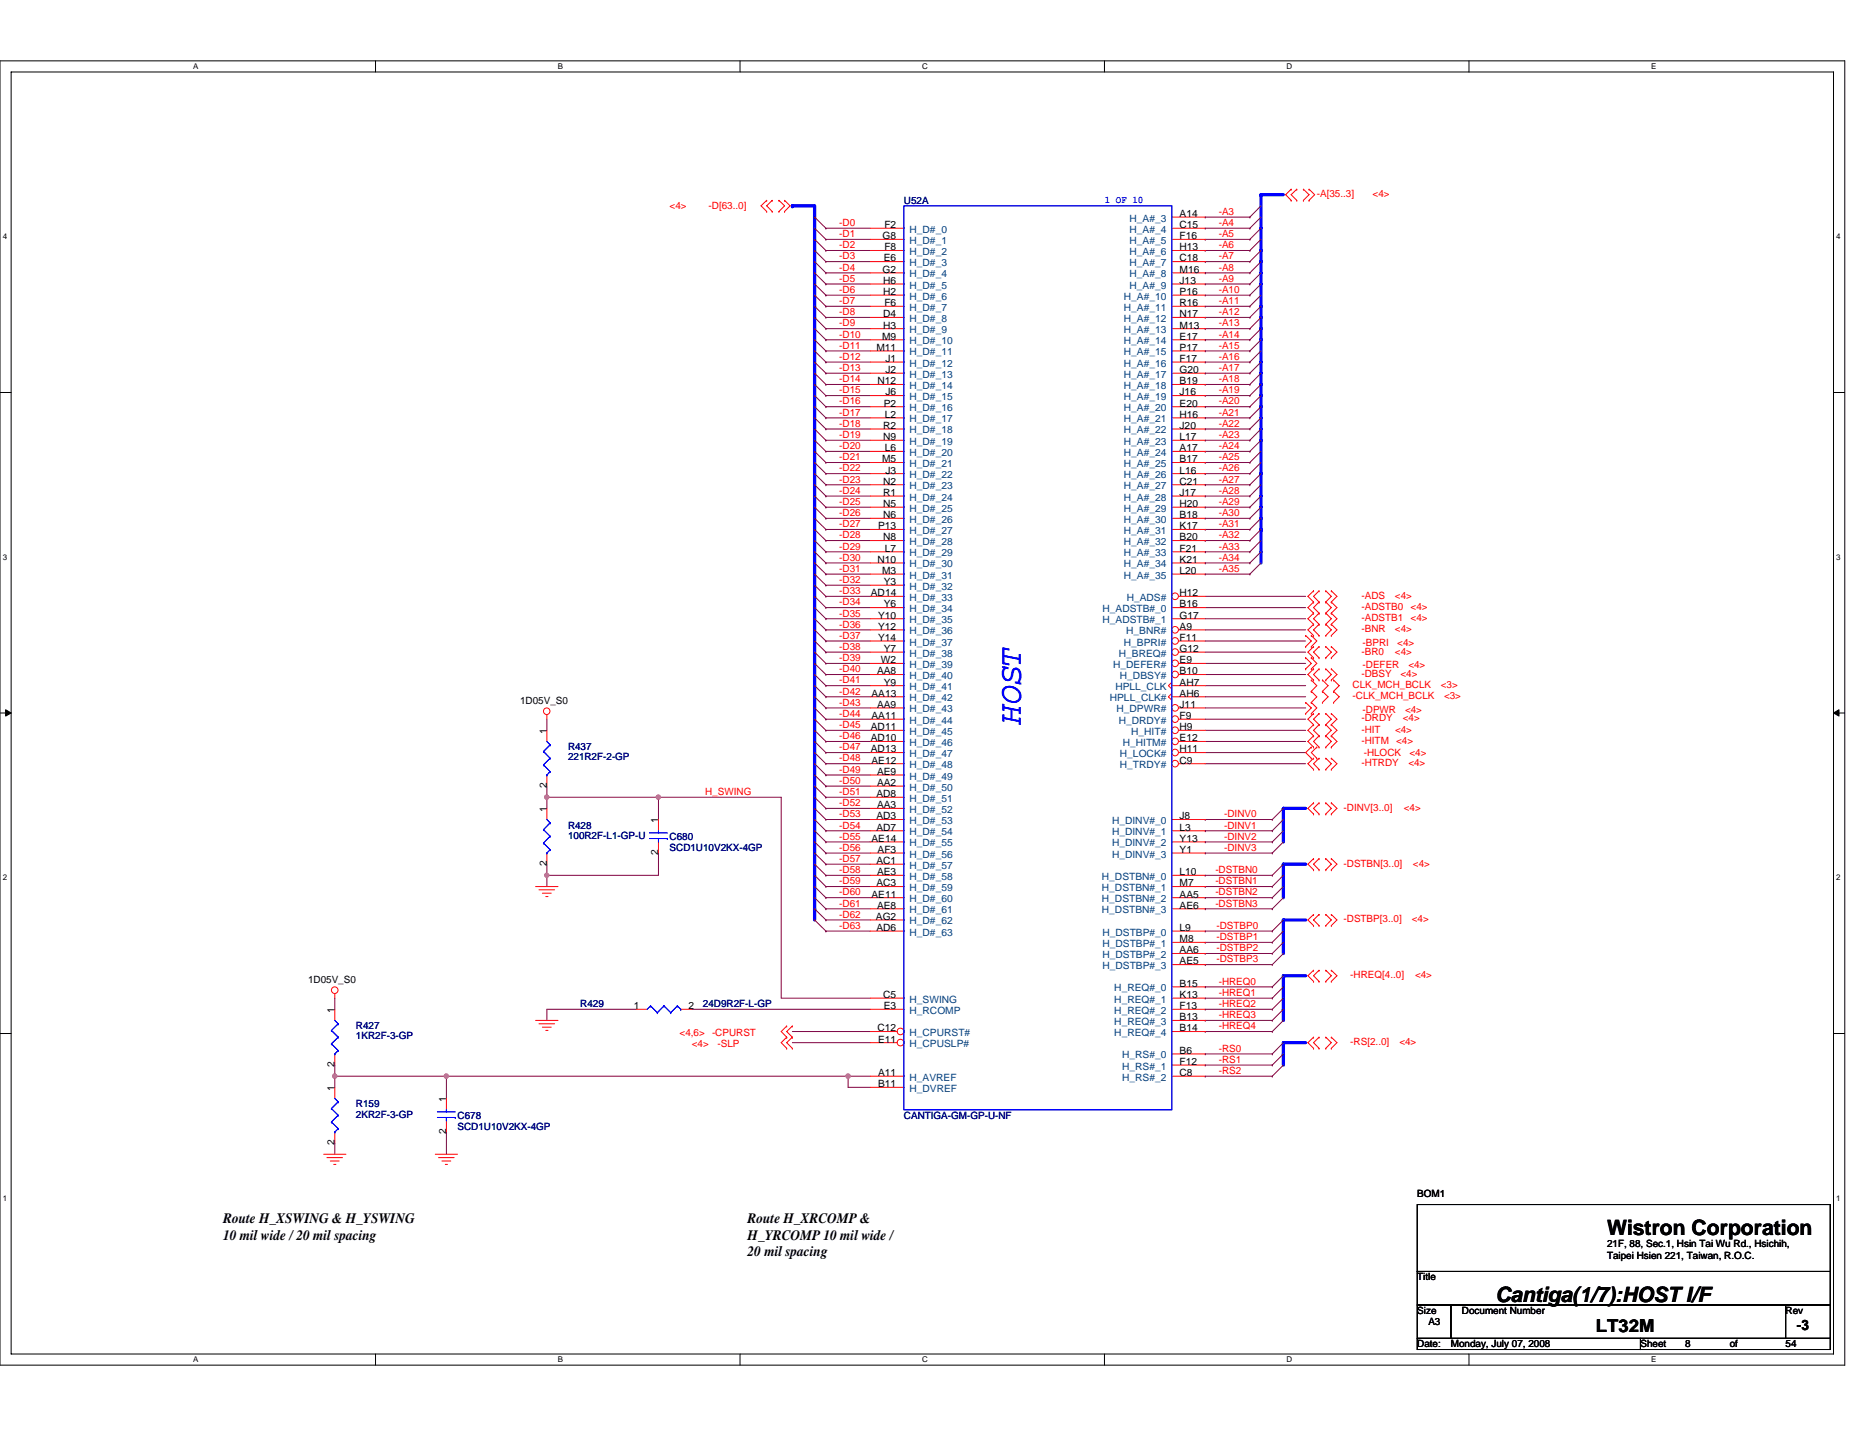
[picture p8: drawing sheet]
<svg xmlns="http://www.w3.org/2000/svg" width="279mm" height="216mm" viewBox="0 0 279 216" stroke-linecap="round" stroke-linejoin="round" font-family="sans-serif">
<path d="M0 9.1h277.1v196h-277.1zM1.7 10.8h273.7v192.6h-273.7z" fill="none" stroke="#000" stroke-width=".15"/>
<g fill="#fff">
<path d="M29 9.3h.8v1.4h-.8z"/>
<path d="M29 203.6h.8v1.4h-.8z"/>
</g>
<path d="M56.4 9.1v1.7M56.4 203.4v1.7" fill="none" stroke="#000" stroke-width=".15"/>
<g fill="#fff">
<path d="M83.8 9.3h.8v1.4h-.8z"/>
<path d="M83.8 203.6h.8v1.4h-.8z"/>
</g>
<path d="M111.2 9.1v1.7M111.2 203.4v1.7" fill="none" stroke="#000" stroke-width=".15"/>
<g fill="#fff">
<path d="M138.5 9.3h.9v1.4h-.9z"/>
<path d="M138.5 203.6h.9v1.4h-.9z"/>
</g>
<path d="M165.9 9.1v1.7M165.9 203.4v1.7" fill="none" stroke="#000" stroke-width=".15"/>
<g fill="#fff">
<path d="M193.3 9.3h.8v1.4h-.8z"/>
<path d="M193.3 203.6h.8v1.4h-.8z"/>
</g>
<path d="M220.7 9.1v1.7M220.7 203.4v1.7" fill="none" stroke="#000" stroke-width=".15"/>
<g fill="#fff">
<path d="M248 9.3h.8v1.4h-.8z"/>
<path d="M248 203.6h.8v1.4h-.8z"/>
<path d="M.4 34.9h.7v1.3h-.7z"/>
<path d="M275.8 34.9h.7v1.3h-.7z"/>
<path d="M.4 83h.7v1.4h-.7z"/>
<path d="M275.8 83h.7v1.4h-.7z"/>
</g>
<path d="M0 59h1.7M275.4 59h1.7" fill="none" stroke="#000" stroke-width=".15"/>
<g fill="#fff">
<path d="M.4 131.2h.7v1.3h-.7z"/>
<path d="M275.8 131.2h.7v1.3h-.7z"/>
</g>
<path d="M0 107.1h1.7M275.4 107.1h1.7" fill="none" stroke="#000" stroke-width=".15"/>
<path d="M.8 106.6l.9 .5-.9 .5zM275.4 107.1l.8-.5v1z" fill="#000" stroke="#000" stroke-width=".15"/>
<g fill="#fff">
<path d="M.4 179.3h.7v1.4h-.7z"/>
<path d="M275.8 179.3h.7v1.4h-.7z"/>
</g>
<path d="M0 155.3h1.7M275.4 155.3h1.7M212.9 196.1h5v5h-5zM212.9 181h62v10h-62zM212.9 191h62v5.1h-62zM217.9 196.1h50.3v5h-50.3zM268.2 196.1h6.7v5h-6.7zM212.9 201.1h33.5v1.7h-33.5zM246.4 201.1h28.5v1.7h-28.5z" fill="none" stroke="#000" stroke-width=".15"/>
<g fill="none" stroke="#00f" stroke-width=".49">
<path d="M119 30.9h.1M119 30.9h3.4v105.6M189.4 29.3h.1M189.4 29.3v50.2M189.4 29.3h3.4M189.4 79.5v5.1M189.4 79.5h.1M122.4 136.5h.1M122.4 136.5v1.7M192.8 121.5h3.3M192.8 129.8h.1M192.8 138.2h.1"/>
<path d="M192.8 121.5v5M192.8 129.8v5.1M192.8 138.2v5.1M192.8 121.5h.1M192.8 129.8h3.3M192.8 138.2h3.3M192.8 158.3h.1M192.8 151.6h.1M192.8 151.6v1.7M192.8 158.3v1.7M196.1 156.7h-3.3v1.6M196.1 146.6h-3.3v5"/>
</g>
<g fill="none" stroke="#800040" stroke-width=".15">
<path d="M122.4 32.6h.1M122.4 34.3h.1M122.4 36h.1M122.4 37.6h.1M122.4 39.3h.1M122.4 32.6l1.7 1.7M122.4 34.3l1.7 1.7M122.4 36l1.7 1.6M122.4 37.6l1.7 1.7M122.4 39.3l1.7 1.7M124.1 37.6h.1M124.1 39.3h.1"/>
<path d="M124.1 36h.1M124.1 34.3h.1M124.1 36h6.6M124.1 37.6h6.6M124.1 39.3h6.6M124.1 34.3h6.6M181 36h.1M181 37.6h.1M181 39.3h.1M181 32.6h.1M181 34.3h.1M181 36h6.7"/>
<path d="M181 37.6h6.7M181 39.3h6.7M181 32.6h6.7M181 34.3h6.7M187.7 32.6h.1M187.7 34.3h.1M187.7 36h.1M187.7 37.6h.1M187.7 39.3h.1M189.4 30.9l-1.7 1.7M189.4 32.6l-1.7 1.7M189.4 34.3l-1.7 1.7"/>
<path d="M189.4 36l-1.7 1.6M189.4 37.6l-1.7 1.7M189.4 39.3l-1.7 1.7M122.4 41h.1M122.4 42.7h.1M122.4 44.3h.1M122.4 46h.1M122.4 47.7h.1M122.4 49.4h.1M122.4 51.1h.1M122.4 52.7h.1M122.4 54.4h.1"/>
<path d="M122.4 56.1h.1M122.4 57.8h.1M122.4 59.4h.1M122.4 41l1.7 1.7M122.4 42.7l1.7 1.6M122.4 44.3l1.7 1.7M122.4 46l1.7 1.7M122.4 47.7l1.7 1.7M122.4 49.4l1.7 1.7M122.4 51.1l1.7 1.6M122.4 52.7l1.7 1.7M122.4 54.4l1.7 1.7"/>
<path d="M122.4 56.1l1.7 1.7M122.4 57.8l1.7 1.6M122.4 59.4l1.7 1.7M124.1 51.1h.1M124.1 42.7h.1M124.1 57.8h.1M124.1 49.4h.1M124.1 59.4h.1M124.1 56.1h.1M124.1 47.7h.1M124.1 54.4h.1M124.1 46h.1"/>
<path d="M124.1 52.7h.1M124.1 44.3h.1M124.1 41h.1M124.1 56.1h6.6M124.1 57.8h6.6M124.1 59.4h6.6M124.1 51.1h6.6M124.1 52.7h6.6M124.1 54.4h6.6M124.1 46h6.6M124.1 47.7h6.6M124.1 49.4h6.6"/>
<path d="M124.1 41h6.6M124.1 42.7h6.6M124.1 44.3h6.6M181 56.1h.1M181 57.8h.1M181 59.4h.1M181 51.1h.1M181 52.7h.1M181 54.4h.1M181 46h.1M181 47.7h.1M181 49.4h.1"/>
<path d="M181 41h.1M181 42.7h.1M181 44.3h.1M181 56.1h6.7M181 57.8h6.7M181 59.4h6.7M181 51.1h6.7M181 52.7h6.7M181 54.4h6.7M181 46h6.7M181 47.7h6.7M181 49.4h6.7"/>
<path d="M181 41h6.7M181 42.7h6.7M181 44.3h6.7M187.7 41h.1M187.7 42.7h.1M187.7 44.3h.1M187.7 46h.1M187.7 47.7h.1M187.7 49.4h.1M187.7 51.1h.1M187.7 52.7h.1M187.7 54.4h.1"/>
<path d="M187.7 56.1h.1M187.7 57.8h.1M187.7 59.4h.1M189.4 41l-1.7 1.7M189.4 42.7l-1.7 1.6M189.4 44.3l-1.7 1.7M189.4 46l-1.7 1.7M189.4 47.7l-1.7 1.7M189.4 49.4l-1.7 1.7M189.4 51.1l-1.7 1.6M189.4 52.7l-1.7 1.7M189.4 54.4l-1.7 1.7"/>
<path d="M189.4 56.1l-1.7 1.7M189.4 57.8l-1.7 1.6M189.4 59.4l-1.7 1.7M122.4 61.1h.1M122.4 62.8h.1M122.4 64.5h.1M122.4 66.1h.1M122.4 67.8h.1M122.4 69.5h.1M122.4 71.2h.1M122.4 72.8h.1M122.4 74.5h.1"/>
<path d="M122.4 76.2h.1M122.4 77.9h.1M122.4 79.5h.1M122.4 61.1l1.7 1.7M122.4 62.8l1.7 1.7M122.4 64.5l1.7 1.6M122.4 66.1l1.7 1.7M122.4 67.8l1.7 1.7M122.4 69.5l1.7 1.7M122.4 71.2l1.7 1.6M122.4 72.8l1.7 1.7M122.4 74.5l1.7 1.7"/>
<path d="M122.4 76.2l1.7 1.7M122.4 77.9l1.7 1.6M122.4 79.5l1.7 1.7M124.1 62.8h.1M124.1 69.5h.1M124.1 79.5h.1M124.1 61.1h.1M124.1 67.8h.1M124.1 77.9h.1M124.1 74.5h.1M124.1 66.1h.1M124.1 76.2h.1"/>
<path d="M124.1 72.8h.1M124.1 64.5h.1M124.1 71.2h.1M124.1 76.2h6.6M124.1 77.9h6.6M124.1 79.5h6.6M124.1 71.2h6.6M124.1 72.8h6.6M124.1 74.5h6.6M124.1 66.1h6.6M124.1 67.8h6.6M124.1 69.5h6.6"/>
<path d="M124.1 61.1h6.6M124.1 62.8h6.6M124.1 64.5h6.6M181 76.2h.1M181 77.9h.1M181 79.5h.1M181 71.2h.1M181 72.8h.1M181 74.5h.1M181 66.1h.1M181 67.8h.1M181 69.5h.1"/>
<path d="M181 61.1h.1M181 62.8h.1M181 64.5h.1M181 76.2h6.7M181 77.9h6.7M181 79.5h6.7M181 71.2h6.7M181 72.8h6.7M181 74.5h6.7M181 66.1h6.7M181 67.8h6.7M181 69.5h6.7"/>
<path d="M181 61.1h6.7M181 62.8h6.7M181 64.5h6.7M187.7 61.1h.1M187.7 62.8h.1M187.7 64.5h.1M187.7 66.1h.1M187.7 67.8h.1M187.7 69.5h.1M187.7 71.2h.1M187.7 72.8h.1M187.7 74.5h.1"/>
<path d="M187.7 76.2h.1M187.7 77.9h.1M187.7 79.5h.1M189.4 61.1l-1.7 1.7M189.4 62.8l-1.7 1.7M189.4 64.5l-1.7 1.6M189.4 66.1l-1.7 1.7M189.4 67.8l-1.7 1.7M189.4 69.5l-1.7 1.7M189.4 71.2l-1.7 1.6M189.4 72.8l-1.7 1.7M189.4 74.5l-1.7 1.7"/>
<path d="M189.4 76.2l-1.7 1.7M189.4 77.9l-1.7 1.6M189.4 79.5l-1.7 1.7M122.4 81.2h.1M122.4 82.9h.1M122.4 84.6h.1M122.4 86.3h.1M122.4 87.9h.1M122.4 89.6h.1M122.4 91.3h.1M122.4 93h.1M122.4 94.6h.1"/>
<path d="M122.4 96.3h.1M122.4 98h.1M122.4 99.7h.1M122.4 81.2l1.7 1.7M122.4 82.9l1.7 1.7M122.4 84.6l1.7 1.7M122.4 86.3l1.7 1.6M122.4 87.9l1.7 1.7M122.4 89.6l1.7 1.7M122.4 91.3l1.7 1.7M122.4 93l1.7 1.6M122.4 94.6l1.7 1.7"/>
<path d="M122.4 96.3l1.7 1.7M122.4 98l1.7 1.7M122.4 99.7l1.7 1.6M124.1 96.3h.1M124.1 86.3h.1M124.1 94.6h.1M124.1 91.3h.1M124.1 84.6h.1M124.1 93h.1M124.1 82.9h.1M124.1 89.6h.1M124.1 99.7h.1"/>
<path d="M124.1 98h.1M124.1 81.2h.1M124.1 87.9h.1M124.1 81.2h6.6M124.1 82.9h6.6M124.1 84.6h6.6M124.1 86.3h6.6M124.1 96.3h6.6M124.1 94.6h6.6M124.1 91.3h6.6M124.1 93h6.6M124.1 89.6h6.6"/>
<path d="M124.1 99.7h6.6M124.1 98h6.6M124.1 87.9h6.6M181 91.3h15.1M181 93h15.1M181 89.6h15.1M181 94.6h15.1M181 98h15.1M181 99.7h15.1M181 96.3h15.1M181 81.2h.1M181 82.9h.1"/>
<path d="M181 84.6h.1M181 86.3h.1M181 81.2h6.7M181 82.9h6.7M181 84.6h6.7M181 86.3h6.7M187.7 81.2h.1M187.7 82.9h.1M187.7 84.6h.1M187.7 86.3h.1M189.4 81.2l-1.7 1.7M189.4 82.9l-1.7 1.7"/>
<path d="M189.4 84.6l-1.7 1.7M82.1 119.8h.1M82.1 118.1v3.4M82.1 119.8h35.2v30.2h13.4M82.1 108.1v1.6M98.9 119.8v3.3M98.9 119.8h.1M122.4 101.3h.1M122.4 103h.1M122.4 104.7h.1M122.4 106.4h.1M122.4 108.1h.1"/>
<path d="M122.4 109.7h.1M122.4 111.4h.1M122.4 113.1h.1M122.4 114.7h.1M122.4 116.4h.1M122.4 118.1h.1M122.4 119.8h.1M122.4 101.3l1.7 1.7M122.4 103l1.7 1.7M122.4 104.7l1.7 1.7M122.4 106.4l1.7 1.7M122.4 108.1l1.7 1.6"/>
<path d="M122.4 109.7l1.7 1.7M122.4 111.4l1.7 1.7M122.4 113.1l1.7 1.6M122.4 114.7l1.7 1.7M122.4 116.4l1.7 1.7M122.4 118.1l1.7 1.7M122.4 119.8l1.7 1.7M124.1 104.7h.1M124.1 114.7h.1M124.1 103h.1M124.1 113.1h.1M124.1 119.8h.1"/>
<path d="M124.1 101.3h.1M124.1 111.4h.1M124.1 108.1h.1M124.1 118.1h.1M124.1 109.7h.1M124.1 106.4h.1M124.1 116.4h.1M124.1 119.8h6.6M124.1 104.7h6.6M124.1 114.7h6.6M124.1 103h6.6M124.1 113.1h6.6"/>
<path d="M124.1 101.3h6.6M124.1 111.4h6.6M124.1 108.1h6.6M124.1 118.1h6.6M124.1 109.7h6.6M124.1 106.4h6.6M124.1 116.4h6.6M181 101.3h15.1M181 108.1h15.1M181 109.7h15.1M181 111.4h15.1M181 113.1h15.1"/>
<path d="M181 106.4h15.1M181 114.7h15.1M181 103h15.1M181 104.7h15.1M82.1 129.8v1.7M82.1 131.5h.1M82.1 131.5v1.7M98.9 128.2v3.3h-16.8M122.4 121.5h.1M122.4 123.1h.1M122.4 124.8h.1M122.4 126.5h.1"/>
<path d="M122.4 128.2h.1M122.4 129.8h.1M122.4 131.5h.1M122.4 133.2h.1M122.4 134.9h.1M122.4 136.5h.1M122.4 138.2h.1M122.4 121.5l1.7 1.6M122.4 123.1l1.7 1.7M122.4 124.8l1.7 1.7M122.4 126.5l1.7 1.7M122.4 128.2l1.7 1.6"/>
<path d="M122.4 129.8l1.7 1.7M122.4 131.5l1.7 1.7M122.4 133.2l1.7 1.7M122.4 134.9l1.7 1.6M122.4 136.5l1.7 1.7M122.4 138.2l1.7 1.7M124.1 131.5h.1M124.1 126.5h.1M124.1 123.1h.1M124.1 138.2h.1M124.1 121.5h.1M124.1 136.5h.1"/>
<path d="M124.1 134.9h.1M124.1 129.8h.1M124.1 133.2h.1M124.1 128.2h.1M124.1 124.8h.1M124.1 139.9h.1M124.1 123.1h6.6M124.1 124.8h6.6M124.1 126.5h6.6M124.1 128.2h6.6M124.1 136.5h6.6M124.1 134.9h6.6"/>
<path d="M124.1 133.2h6.6M124.1 131.5h6.6M124.1 139.9h6.6M124.1 138.2h6.6M124.1 121.5h6.6M124.1 129.8h6.6M181 123.1h.1M181 124.8h.1M181 126.5h.1M181 128.2h.1M181 136.5h.1M181 134.9h.1"/>
<path d="M181 133.2h.1M181 131.5h.1M181 139.9h.1M181 123.1h10.1M181 124.8h10.1M181 126.5h10.1M181 128.2h10.1M181 136.5h10.1M181 134.9h10.1M181 133.2h10.1M181 131.5h10.1M181 139.9h10.1"/>
<path d="M191.1 123.1h.1M191.1 124.8h.1M191.1 126.5h.1M191.1 128.2h.1M191.1 131.5h.1M191.1 133.2h.1M191.1 134.9h.1M191.1 136.5h.1M191.1 139.9h.1M192.8 121.5l-1.7 1.6M192.8 123.1l-1.7 1.7M192.8 124.8l-1.7 1.7"/>
<path d="M192.8 126.5l-1.7 1.7M192.8 129.8l-1.7 1.7M192.8 131.5l-1.7 1.7M192.8 133.2l-1.7 1.7M192.8 134.9l-1.7 1.6M192.8 138.2l-1.7 1.7M192.8 139.9l-1.7 1.7M50.3 150v1.6M95.5 151.6h-13.4v1.7M103.9 151.6h26.8M119 155h11.7M119 156.7h11.7"/>
<path d="M181 143.3h.1M181 144.9h.1M181 141.6h.1M181 158.3h.1M181 150h.1M181 153.3h.1M181 151.6h.1M181 148.3h.1M181 155h.1M181 143.3h10.1M181 144.9h10.1M181 141.6h10.1"/>
<path d="M181 158.3h10.1M181 150h10.1M181 153.3h10.1M181 151.6h10.1M181 148.3h10.1M181 155h10.1M191.1 143.3h.1M191.1 141.6h.1M191.1 144.9h.1M191.1 158.3h.1M191.1 150h.1M191.1 153.3h.1"/>
<path d="M191.1 151.6h.1M191.1 148.3h.1M191.1 155h.1M192.8 141.6l-1.7 1.7M192.8 143.3l-1.7 1.6M192.8 158.3l-1.7 1.7M192.8 156.7l-1.7 1.6M192.8 148.3l-1.7 1.7M192.8 151.6l-1.7 1.7M192.8 150l-1.7 1.6M192.8 146.6l-1.7 1.7M192.8 153.3l-1.7 1.7"/>
<path d="M50.3 161.7h16.8v3.3M50.3 161.7h.1M50.3 160v3.4M50.3 171.7v1.7M67.1 170.1v3.3M67.1 161.7h60.3v1.7h3.3M127.4 161.7h.1M127.4 161.7h3.3M181 160h.1M181 161.7h.1M181 160h10.1M181 161.7h10.1"/>
<path d="M191.1 160h.1M191.1 161.7h.1M192.8 160l-1.7 1.7"/>
</g>
<g fill="#f0f" stroke="#f0f" stroke-width=".15">
<circle cx="98.9" cy="119.8" r=".32"/>
<circle cx="82.1" cy="119.8" r=".32"/>
<circle cx="67" cy="161.7" r=".33"/>
<circle cx="50.3" cy="161.7" r=".33"/>
<circle cx="82.1" cy="131.5" r=".32"/>
<circle cx="127.4" cy="161.7" r=".33"/>
</g>
<g fill="none" stroke="#f00" stroke-width=".15">
<path d="M115.2 31.8h.1M115.2 30.1h.1M115.2 30.1l-.9 .8 .9 .9M116 31.8h.1M116 30.1h.1M116 30.1l-.8 .8 .8 .9M117 30.1h.1M117 31.8h.1M117 30.1l.9 .8-.9 .9M117.9 31.8h.1M117.9 30.1h.1M117.9 30.1l.8 .8-.8 .9"/>
<path d="M176 32.6h5M176 34.3h5M176 36h5M176 37.6h5M176 39.3h5M194 30.1h.1M194 28.4h.1M194 28.4l-.9 .9 .9 .8M194.8 30.1h.1M194.8 28.4h.1M194.8 28.4l-.8 .9 .8 .8M195.8 28.4h.1"/>
<path d="M195.8 30.1h.1M195.8 28.4l.8 .9-.8 .8M196.6 30.1h.1M196.6 28.4h.1M196.6 28.4l.9 .9-.9 .8M176 44.3h5M176 46h5M176 47.7h5M176 49.4h5M176 51.1h5M176 52.7h5M176 54.4h5"/>
<path d="M176 56.1h5M176 57.8h5M176 59.4h5M176 41h5M176 42.7h5M176 61.1h5M176 62.8h5M176 64.5h5M176 66.1h5M176 67.8h5M176 69.5h5M176 71.2h5"/>
<path d="M176 72.8h5M176 74.5h5M176 76.2h5M176 77.9h5M176 79.5h5M196.1 98.8h.1M196.1 95.5h.1M196.1 97.2h.1M196.1 98.8l.9 .9-.9 .8M196.1 95.5l.9 .8-.9 .9M197 98.8h.1M197 95.5h.1"/>
<path d="M197 97.2h.1M197 98.8l.8 .9-.8 .8M197 95.5l.8 .8-.8 .9M197.3 92.1h.1M197.3 90.4h.1M197.3 93.8h.1M197.3 88.8h.1M197.3 95.5h.1M197.3 98.8h.1M197.3 97.2h.1M197.3 90.4l-.8 .9 .8 .8M197.3 92.1l-.8 .9 .8 .8"/>
<path d="M197.3 88.8l-.8 .8 .8 .8M197.3 93.8l-.8 .8 .8 .9M197.3 97.2l-.8 .8 .8 .8M198.1 92.1h.1M198.1 90.4h.1M198.1 93.8h.1M198.1 88.8h.1M198.1 95.5h.1M198.1 98.8h.1M198.1 97.2h.1M198.1 90.4l-.8 .9 .8 .8M198.1 92.1l-.8 .9 .8 .8"/>
<path d="M198.1 88.8l-.8 .8 .8 .8M198.1 93.8l-.8 .8 .8 .9M198.1 97.2l-.8 .8 .8 .8M199.2 90.4h.1M199.2 92.1h.1M199.2 93.8h.1M199.2 88.8h.1M199.2 95.5h.1M199.2 97.2h.1M199.2 98.8h.1M199.2 90.4l.8 .9-.8 .8M199.2 92.1l.8 .9-.8 .8"/>
<path d="M199.2 88.8l.8 .8-.8 .8M199.2 93.8l.8 .8-.8 .9M199.2 97.2l.8 .8-.8 .8M200 92.1h.1M200 90.4h.1M200 93.8h.1M200 88.8h.1M200 95.5h.1M200 98.8h.1M200 97.2h.1M200 90.4l.8 .9-.8 .8M200 92.1l.8 .9-.8 .8"/>
<path d="M200 88.8l.8 .8-.8 .8M200 93.8l.8 .8-.8 .9M200 97.2l.8 .8-.8 .8M82.1 107.4v.7M196.1 105.5h.1M196.1 107.2h.1M196.1 100.5h.1M196.1 105.5l.9 .9-.9 .8M197 105.5h.1M197 107.2h.1M197 100.5h.1M197 112.2h.1"/>
<path d="M197 113.9h.1M197 103.9h.1M197 102.2h.1M197 105.5l.8 .9-.8 .8M197 112.2l-.9 .9 .9 .8M197 103.9l.8 .8-.8 .8M197 102.2l.8 .8-.8 .9M197.3 102.2h.1M197.3 100.5h.1M197.3 108.9h.1M197.3 107.2h.1M197.3 110.6h.1"/>
<path d="M197.3 112.2h.1M197.3 115.6h.1M197.3 113.9h.1M197.3 100.5l-.8 .8 .8 .9M197.3 107.2l-.8 .9 .8 .8M197.3 108.9l-.8 .8 .8 .9M197.3 110.6l-.8 .8 .8 .8M197.3 113.9l-.8 .8 .8 .9M197.8 113.9h.1M197.8 112.2h.1M197.8 112.2l-.8 .9 .8 .8M198.1 102.2h.1"/>
<path d="M198.1 100.5h.1M198.1 108.9h.1M198.1 107.2h.1M198.1 110.6h.1M198.1 112.2h.1M198.1 115.6h.1M198.1 113.9h.1M198.1 100.5l-.8 .8 .8 .9M198.1 107.2l-.8 .9 .8 .8M198.1 108.9l-.8 .8 .8 .9M198.1 110.6l-.8 .8 .8 .8M198.1 113.9l-.8 .8 .8 .9"/>
<path d="M198.6 103.9h.1M198.6 105.5h.1M198.6 102.2h.1M198.6 103.9l.9 .8-.9 .8M198.6 102.2l.9 .8-.9 .9M199.2 100.5h.1M199.2 102.2h.1M199.2 107.2h.1M199.2 108.9h.1M199.2 110.6h.1M199.2 112.2h.1M199.2 113.9h.1"/>
<path d="M199.2 115.6h.1M199.2 100.5l.8 .8-.8 .9M199.2 107.2l.8 .9-.8 .8M199.2 108.9l.8 .8-.8 .9M199.2 110.6l.8 .8-.8 .8M199.2 113.9l.8 .8-.8 .9M200 102.2h.1M200 100.5h.1M200 108.9h.1M200 107.2h.1M200 110.6h.1M200 112.2h.1"/>
<path d="M200 115.6h.1M200 113.9h.1M200 100.5l.8 .8-.8 .9M200 107.2l.8 .9-.8 .8M200 108.9l.8 .8-.8 .9M200 110.6l.8 .8-.8 .8M200 113.9l.8 .8-.8 .9M200.3 105.5h.1M200.3 103.9h.1M200.3 102.2h.1M200.3 102.2l.9 .8-.9 .9M200.3 103.9l.9 .8-.9 .8"/>
<path d="M80.5 133.2h3.3M81 133.7h2.3M81.5 134.2h1.3M82 134.7h.3M82.1 121.5v1.6M82.1 128.2v1.6M197.3 122.3h.1M197.3 120.6h.1M197.3 130.7h.1M197.3 129h.1M197.3 139.1h.1M197.3 137.4h.1"/>
<path d="M197.3 120.6l-.8 .9 .8 .8M197.3 129l-.8 .8 .8 .9M197.3 137.4l-.8 .8 .8 .9M198.1 122.3h.1M198.1 120.6h.1M198.1 130.7h.1M198.1 129h.1M198.1 139.1h.1M198.1 137.4h.1M198.1 120.6l-.8 .9 .8 .8M198.1 129l-.8 .8 .8 .9M198.1 137.4l-.8 .8 .8 .9"/>
<path d="M199.2 120.6h.1M199.2 122.3h.1M199.2 129h.1M199.2 130.7h.1M199.2 137.4h.1M199.2 139.1h.1M199.2 120.6l.8 .9-.8 .8M199.2 129l.8 .8-.8 .9M199.2 137.4l.8 .8-.8 .9M200 122.3h.1M200 120.6h.1M200 130.7h.1"/>
<path d="M200 129h.1M200 139.1h.1M200 137.4h.1M200 120.6l.8 .9-.8 .8M200 129l.8 .8-.8 .9M200 137.4l.8 .8-.8 .9M50.3 149.3v.7M80.5 153.3h3.3M81 153.8h2.3M81.5 154.3h1.3M82 154.8h.3M118.2 155.8h.1"/>
<path d="M118.2 157.5h.1M118.2 154.2h.1M118.2 155.8l-.9 .9 .9 .8M118.2 154.2l-.9 .8 .9 .8M119 155.8h.1M119 157.5h.1M119 154.2h.1M119 155.8l-.8 .9 .8 .8M119 154.2l-.8 .8 .8 .8M197.3 147.4h.1M197.3 145.8h.1M197.3 157.5h.1"/>
<path d="M197.3 155.8h.1M197.3 145.8l-.8 .8 .8 .8M197.3 155.8l-.8 .9 .8 .8M198.1 147.4h.1M198.1 145.8h.1M198.1 157.5h.1M198.1 155.8h.1M198.1 145.8l-.8 .8 .8 .8M198.1 155.8l-.8 .9 .8 .8M199.2 145.8h.1M199.2 147.4h.1M199.2 155.8h.1"/>
<path d="M199.2 157.5h.1M199.2 145.8l.8 .8-.8 .8M199.2 155.8l.8 .9-.8 .8M200 147.4h.1M200 145.8h.1M200 157.5h.1M200 155.8h.1M200 145.8l.8 .8-.8 .8M200 155.8l.8 .9-.8 .8M48.6 173.4h3.4M49.1 173.9h2.4M49.6 174.4h1.3"/>
<path d="M50.1 174.9h.4M65.4 173.4h3.3M65.9 173.9h2.3M66.4 174.4h1.3M66.9 174.9h.3M67.1 165v1.7M67.1 168.4v1.7"/>
<circle cx="82.1" cy="106.9" r=".49"/>
<circle cx="50.3" cy="148.8" r=".5"/>
</g>
<g fill="none" stroke="#00f" stroke-width=".15">
<path d="M81.6 124.7h.1M81.6 126.7h.1M81.6 124.7l1 .9M81.6 126.7l1 1M82.1 128.2h.1M82.1 123.1l.5 .5M82.6 123.6h.1M82.6 125.6h.1M82.6 127.7h.1M82.6 123.6l-1 1.1M82.6 125.6l-1 1.1M82.6 127.7l-.5 .5"/>
<path d="M65.7 167h2.7M65.7 167.9h2.7M67.1 166.7v.3M67.1 167.9v.5M68.4 167.9h.1"/>
</g>
<circle cx="176.5" cy="89.6" r=".5" fill="#fff" stroke="#f00" stroke-width=".15"/>
<path d="M176 91.3h5M176 93h5M177 89.6h4" fill="none" stroke="#f00" stroke-width=".15"/>
<circle cx="176.5" cy="94.6" r=".5" fill="#fff" stroke="#f00" stroke-width=".15"/>
<path d="M177 94.6h4" fill="none" stroke="#f00" stroke-width=".15"/>
<circle cx="176.5" cy="96.3" r=".5" fill="#fff" stroke="#f00" stroke-width=".15"/>
<path d="M177 96.3h4" fill="none" stroke="#f00" stroke-width=".15"/>
<circle cx="176.5" cy="98" r=".5" fill="#fff" stroke="#f00" stroke-width=".15"/>
<path d="M177 98h4M176 104.2l-.5 .5 .5 .5M176 104.7h5" fill="none" stroke="#f00" stroke-width=".15"/>
<circle cx="135.3" cy="155" r=".5" fill="#fff" stroke="#f00" stroke-width=".15"/>
<g fill="none" stroke="#f00" stroke-width=".15">
<path d="M130.7 34.3h5.1M130.7 36h5.1M130.7 51.1h5.1M130.7 47.7h5.1M130.7 49.4h5.1M130.7 67.8h5.1M130.7 84.6h5.1M130.7 101.3h5.1M130.7 118.1h5.1M176 102.5l-.5 .5 .5 .5M176 103h5M130.7 134.9h5.1"/>
<path d="M130.7 155h4.1M176 151.6h5M176 153.3h5"/>
</g>
<circle cx="176.5" cy="101.3" r=".5" fill="#fff" stroke="#f00" stroke-width=".15"/>
<g fill="none" stroke="#f00" stroke-width=".15">
<path d="M130.7 37.6h5.1M130.7 39.3h5.1M130.7 52.7h5.1M130.7 54.4h5.1M130.7 56.1h5.1M130.7 57.8h5.1M130.7 59.4h5.1M130.7 41h5.1M130.7 42.7h5.1M130.7 44.3h5.1M130.7 46h5.1M130.7 61.1h5.1"/>
<path d="M130.7 62.8h5.1M130.7 64.5h5.1M130.7 66.1h5.1M130.7 69.5h5.1M130.7 71.2h5.1M130.7 72.8h5.1M130.7 74.5h5.1M130.7 76.2h5.1M130.7 77.9h5.1M130.7 79.5h5.1M130.7 81.2h5.1M130.7 82.9h5.1"/>
<path d="M130.7 86.3h5.1M130.7 87.9h5.1M130.7 89.6h5.1M130.7 91.3h5.1M130.7 93h5.1M130.7 94.6h5.1M130.7 96.3h5.1M130.7 98h5.1M130.7 99.7h5.1M130.7 103h5.1M130.7 104.7h5.1M130.7 106.4h5.1"/>
<path d="M130.7 108.1h5.1M130.7 109.7h5.1M130.7 111.4h5.1M130.7 113.1h5.1M130.7 114.7h5.1M130.7 116.4h5.1M130.7 119.8h5.1M177 101.3h4M130.7 121.5h5.1M130.7 123.1h5.1M130.7 124.8h5.1M130.7 126.5h5.1"/>
<path d="M130.7 128.2h5.1M130.7 129.8h5.1M130.7 131.5h5.1M130.7 133.2h5.1M130.7 136.5h5.1M130.7 138.2h5.1M130.7 139.9h5.1"/>
</g>
<circle cx="176.5" cy="99.7" r=".5" fill="#fff" stroke="#f00" stroke-width=".15"/>
<path d="M177 99.7h4M176 123.1h5M176 124.8h5M176 126.5h5M176 128.2h5" fill="none" stroke="#f00" stroke-width=".15"/>
<circle cx="176.5" cy="106.3" r=".5" fill="#fff" stroke="#f00" stroke-width=".15"/>
<path d="M177 106.4h4" fill="none" stroke="#f00" stroke-width=".15"/>
<circle cx="176.5" cy="108" r=".5" fill="#fff" stroke="#f00" stroke-width=".15"/>
<path d="M177 108.1h4M176 131.5h5M176 133.2h5M176 134.9h5M176 136.5h5M176 139.9h5M176 141.6h5M176 143.3h5M176 144.9h5M130.7 161.7h5.1M130.7 163.4h5.1" fill="none" stroke="#f00" stroke-width=".15"/>
<circle cx="176.5" cy="114.7" r=".5" fill="#fff" stroke="#f00" stroke-width=".15"/>
<path d="M177 114.7h4" fill="none" stroke="#f00" stroke-width=".15"/>
<circle cx="176.5" cy="109.7" r=".5" fill="#fff" stroke="#f00" stroke-width=".15"/>
<path d="M177 109.7h4" fill="none" stroke="#f00" stroke-width=".15"/>
<circle cx="176.5" cy="111.4" r=".5" fill="#fff" stroke="#f00" stroke-width=".15"/>
<path d="M177 111.4h4" fill="none" stroke="#f00" stroke-width=".15"/>
<circle cx="176.5" cy="113.1" r=".5" fill="#fff" stroke="#f00" stroke-width=".15"/>
<path d="M176 81.2h5M176 82.9h5M176 84.6h5M176 86.3h5M177 113.1h4M130.7 150h5.1M176 148.3h5M176 150h5M176 155h5" fill="none" stroke="#f00" stroke-width=".15"/>
<circle cx="135.3" cy="156.6" r=".5" fill="#fff" stroke="#f00" stroke-width=".15"/>
<g fill="none" stroke="#f00" stroke-width=".15">
<path d="M82.1 109.7v1.7M82.1 116.4v1.7M98.9 123.1v1.7M98.9 126.5v1.7M50.3 151.6v1.7M50.3 158.3v1.7M95.5 151.6h1.7M102.3 151.6h1.6M130.7 156.7h4.1M130.7 151.6h5.1M176 158.3h5M50.3 163.4v1.6"/>
<path d="M50.3 170.1v1.6M176 160h5M176 161.7h5"/>
</g>
<g fill="none" stroke="#00f" stroke-width=".15">
<path d="M135.8 30.9h40.2v135.8h-40.2zM81.6 112.9h.1M81.6 114.9h.1M81.6 112.9l1 1M81.6 114.9l1 1M82.1 116.4h.1M82.1 111.4l.5 .5M82.6 111.9h.1M82.6 113.9h.1M82.6 115.9h.1M82.6 111.9l-1 1M82.6 113.9l-1 1"/>
<path d="M82.6 115.9l-.5 .5M97.6 125.1h2.6M97.6 126h2.6M98.9 124.8v.3M98.9 126v.5M100.2 126h.1M49.8 154.8h.1M49.8 156.8h.1M49.8 154.8l1 1M49.8 156.8l1 1M50.3 158.3h.1M50.3 153.3l.5 .5"/>
<path d="M50.8 153.8h.1M50.8 155.8h.1M50.8 157.8h.1M50.8 153.8l-1 1M50.8 155.8l-1 1M50.8 157.8l-.5 .5M97.7 151.1h.1M97.7 151.1l-.5 .5M97.7 151.1l1 1M98.7 152.1h.1M99.7 151.1h.1M99.7 151.1l-1 1"/>
<path d="M99.7 151.1l1.1 1M100.8 152.1h.1M101.7 151.1h.1M101.7 151.1l-.9 1M101.7 151.1l.6 .5M102.3 151.6h.1M49.8 166.6h.1M49.8 168.6h.1M49.8 166.6l1 1M49.8 168.6l1 1M50.3 170.1h.1M50.3 165l.5 .5"/>
<path d="M50.8 165.5h.1M50.8 167.6h.1M50.8 169.6h.1M50.8 165.5l-1 1.1M50.8 167.6l-1 1M50.8 169.6l-.5 .5"/>
</g>
<g fill="#f0f" stroke="#f0f" stroke-width=".15">
<circle cx="98.9" cy="119.8" r=".32"/>
<circle cx="82.1" cy="119.8" r=".32"/>
<circle cx="67" cy="161.7" r=".33"/>
<circle cx="50.3" cy="161.7" r=".33"/>
<circle cx="82.1" cy="131.5" r=".32"/>
<circle cx="127.4" cy="161.7" r=".33"/>
</g>
<text font-size="4.8" fill="#00f" x="153.3" y="108.7" transform="rotate(-90 153.3 108.7)">HOST</text>
<g font-size="3.2">
<text x="241.4" y="185.6">Wistron Corporation</text>
<text x="224.6" y="195.6">Cantiga(1/7):HOST I/F</text>
</g>
<text font-size="2.7" x="239.7" y="200.2">LT32M</text>
<g font-size="2.2">
<text x="33.5" y="183.7">Route H_XSWING &amp; H_YSWING</text>
<text x="112.3" y="183.7">Route H_XRCOMP &amp;</text>
<text x="33.5" y="186.2">10 mil wide / 20 mil spacing</text>
<text x="112.3" y="186.2">H_YRCOMP 10 mil wide /</text>
<text x="112.3" y="188.7">20 mil spacing</text>
<text x="269.9" y="199.7">-3</text>
</g>
<g font-size="1.5" fill="#f00">
<text x="197.8" y="29.6">-A[35..3]</text>
<text x="206.2" y="29.6">&lt;4&gt;</text>
<text x="100.6" y="31.5">&lt;4&gt;</text>
<text x="106.4" y="31.5">-D[63..0]</text>
<text x="126.1" y="35.6">-D1</text>
<text x="126.1" y="34">-D0</text>
<text x="183.1" y="35.6">-A5</text>
<text x="183.1" y="32.3">-A3</text>
<text x="183.1" y="34">-A4</text>
<text x="126.1" y="37.3">-D2</text>
<text x="126.1" y="39">-D3</text>
<text x="126.1" y="40.7">-D4</text>
<text x="183.1" y="40.7">-A8</text>
<text x="183.1" y="37.3">-A6</text>
<text x="183.1" y="39">-A7</text>
<text x="126.1" y="42.3">-D5</text>
<text x="126.1" y="47.3">-D8</text>
<text x="126.1" y="45.7">-D7</text>
<text x="126.1" y="44">-D6</text>
<text x="183.1" y="45.7">-A11</text>
<text x="183.1" y="47.3">-A12</text>
<text x="183.1" y="42.3">-A9</text>
<text x="183.1" y="44">-A10</text>
<text x="126.1" y="50.7">-D10</text>
<text x="126.1" y="49">-D9</text>
<text x="126.1" y="52.4">-D11</text>
<text x="183.1" y="50.7">-A14</text>
<text x="183.1" y="52.4">-A15</text>
<text x="183.1" y="49">-A13</text>
<text x="126.1" y="57.4">-D14</text>
<text x="126.1" y="59.1">-D15</text>
<text x="126.1" y="55.7">-D13</text>
<text x="126.1" y="54.1">-D12</text>
<text x="183.1" y="55.7">-A17</text>
<text x="183.1" y="57.4">-A18</text>
<text x="183.1" y="59.1">-A19</text>
<text x="183.1" y="54.1">-A16</text>
<text x="126.1" y="62.4">-D17</text>
<text x="126.1" y="60.8">-D16</text>
<text x="126.1" y="65.8">-D19</text>
<text x="126.1" y="64.1">-D18</text>
<text x="183.1" y="65.8">-A23</text>
<text x="183.1" y="60.8">-A20</text>
<text x="183.1" y="62.4">-A21</text>
<text x="183.1" y="64.1">-A22</text>
<text x="126.1" y="69.2">-D21</text>
<text x="126.1" y="67.5">-D20</text>
<text x="126.1" y="70.8">-D22</text>
<text x="183.1" y="70.8">-A26</text>
<text x="183.1" y="67.5">-A24</text>
<text x="183.1" y="69.2">-A25</text>
<text x="126.1" y="77.5">-D26</text>
<text x="126.1" y="74.2">-D24</text>
<text x="126.1" y="75.9">-D25</text>
<text x="126.1" y="72.5">-D23</text>
<text x="183.1" y="75.9">-A29</text>
<text x="183.1" y="77.5">-A30</text>
<text x="183.1" y="72.5">-A27</text>
<text x="183.1" y="74.2">-A28</text>
<text x="126.1" y="79.2">-D27</text>
<text x="126.1" y="82.6">-D29</text>
<text x="126.1" y="80.9">-D28</text>
<text x="183.1" y="79.2">-A31</text>
<text x="183.1" y="80.9">-A32</text>
<text x="183.1" y="82.6">-A33</text>
<text x="126.1" y="85.9">-D31</text>
<text x="126.1" y="84.2">-D30</text>
<text x="126.1" y="89.3">-D33</text>
<text x="126.1" y="87.6">-D32</text>
<text x="183.1" y="84.2">-A34</text>
<text x="183.1" y="85.9">-A35</text>
<text x="204.5" y="90">-ADS</text>
<text x="209.5" y="90">&lt;4&gt;</text>
<text x="126.1" y="96">-D37</text>
<text x="126.1" y="94.3">-D36</text>
<text x="126.1" y="91">-D34</text>
<text x="126.1" y="92.6">-D35</text>
<text x="204.5" y="91.6">-ADSTB0</text>
<text x="204.5" y="93.3">-ADSTB1</text>
<text x="204.5" y="95">-BNR</text>
<text x="209.5" y="95">&lt;4&gt;</text>
<text x="211.9" y="91.6">&lt;4&gt;</text>
<text x="211.9" y="93.3">&lt;4&gt;</text>
<text x="126.1" y="101">-D40</text>
<text x="126.1" y="99.3">-D39</text>
<text x="126.1" y="97.6">-D38</text>
<text x="204.5" y="101.7">-DBSY</text>
<text x="204.5" y="98.3">-BR0</text>
<text x="204.7" y="100.4">-DEFER</text>
<text x="204.7" y="97">-BPRI</text>
<text x="209.5" y="98.3">&lt;4&gt;</text>
<text x="209.9" y="97">&lt;4&gt;</text>
<text x="210.4" y="101.7">&lt;4&gt;</text>
<text x="211.6" y="100.4">&lt;4&gt;</text>
<text x="126.1" y="104.4">-D42</text>
<text x="126.1" y="102.7">-D41</text>
<text x="126.1" y="107.7">-D44</text>
<text x="126.1" y="106">-D43</text>
<text x="203.2" y="105.1">-CLK_MCH_BCLK</text>
<text x="203.2" y="103.4">CLK_MCH_BCLK</text>
<text x="204.7" y="107.1">-DPWR</text>
<text x="211.1" y="107.1">&lt;4&gt;</text>
<text x="216.4" y="103.4">&lt;3&gt;</text>
<text x="216.9" y="105.1">&lt;3&gt;</text>
<text x="126.1" y="112.7">-D47</text>
<text x="126.1" y="111.1">-D46</text>
<text x="126.1" y="109.4">-D45</text>
<text x="204.5" y="108.4">-DRDY</text>
<text x="204.5" y="110.1">-HIT</text>
<text x="204.5" y="111.7">-HITM</text>
<text x="204.9" y="113.6">-HLOCK</text>
<text x="209.6" y="110.1">&lt;4&gt;</text>
<text x="209.7" y="111.7">&lt;4&gt;</text>
<text x="210.7" y="108.4">&lt;4&gt;</text>
<text x="211.7" y="113.6">&lt;4&gt;</text>
<text x="105.9" y="119.4">H_SWING</text>
<text x="126.1" y="114.4">-D48</text>
<text x="126.1" y="119.4">-D51</text>
<text x="126.1" y="117.8">-D50</text>
<text x="126.1" y="116.1">-D49</text>
<text x="204.5" y="115.1">-HTRDY</text>
<text x="211.6" y="115.1">&lt;4&gt;</text>
<text x="126.1" y="122.8">-D53</text>
<text x="126.1" y="121.1">-D52</text>
<text x="126.1" y="124.5">-D54</text>
<text x="183.9" y="122.8">-DINV0</text>
<text x="183.9" y="124.5">-DINV1</text>
<text x="201.8" y="121.8">-DINV[3..0]</text>
<text x="210.9" y="121.8">&lt;4&gt;</text>
<text x="126.1" y="131.2">-D58</text>
<text x="126.1" y="126.2">-D55</text>
<text x="126.1" y="129.5">-D57</text>
<text x="126.1" y="127.8">-D56</text>
<text x="182.6" y="131.2">-DSTBN0</text>
<text x="183.9" y="126.2">-DINV2</text>
<text x="183.9" y="127.8">-DINV3</text>
<text x="201.8" y="130.2">-DSTBN[3..0]</text>
<text x="212.2" y="130.2">&lt;4&gt;</text>
<text x="126.1" y="137.9">-D62</text>
<text x="126.1" y="136.2">-D61</text>
<text x="126.1" y="134.5">-D60</text>
<text x="126.1" y="132.9">-D59</text>
<text x="182.6" y="136.2">-DSTBN3</text>
<text x="182.6" y="134.5">-DSTBN2</text>
<text x="182.6" y="132.9">-DSTBN1</text>
<text x="126.1" y="139.6">-D63</text>
<text x="182.7" y="142.9">-DSTBP2</text>
<text x="182.7" y="139.6">-DSTBP0</text>
<text x="182.7" y="141.2">-DSTBP1</text>
<text x="201.8" y="138.6">-DSTBP[3..0]</text>
<text x="212.1" y="138.6">&lt;4&gt;</text>
<text x="182.7" y="144.6">-DSTBP3</text>
<text x="183.1" y="149.6">-HREQ1</text>
<text x="183.1" y="147.9">-HREQ0</text>
<text x="202.8" y="147">-HREQ[4..0]</text>
<text x="212.6" y="147">&lt;4&gt;</text>
<text x="102.1" y="155.7">&lt;4,6&gt;</text>
<text x="107" y="155.7">-CPURST</text>
<text x="183.1" y="153">-HREQ3</text>
<text x="183.1" y="151.3">-HREQ2</text>
<text x="183.1" y="154.6">-HREQ4</text>
<text x="103.9" y="157.4">&lt;4&gt;</text>
<text x="107.8" y="157.4">-SLP</text>
<text x="183.1" y="159.7">-RS1</text>
<text x="183.1" y="161.4">-RS2</text>
<text x="183.1" y="158">-RS0</text>
<text x="202.8" y="157">-RS[2..0]</text>
<text x="210.2" y="157">&lt;4&gt;</text>
</g>
<g font-size="1.5">
<text x="132.6" y="35.9">G8</text>
<text x="132.8" y="34.3">F2</text>
<text x="177.2" y="32.6">A14</text>
<text x="177.2" y="34.3">C15</text>
<text x="177.2" y="35.9">F16</text>
<text x="132.6" y="41">G2</text>
<text x="132.8" y="39.3">E6</text>
<text x="132.8" y="37.6">F8</text>
<text x="177.2" y="37.6">H13</text>
<text x="177.2" y="39.3">C18</text>
<text x="177.2" y="41">M16</text>
<text x="132.7" y="47.7">D4</text>
<text x="132.7" y="42.7">H6</text>
<text x="132.7" y="44.3">H2</text>
<text x="132.8" y="46">F6</text>
<text x="177.2" y="42.7">J13</text>
<text x="177.2" y="44.3">P16</text>
<text x="177.2" y="46">R16</text>
<text x="177.2" y="47.7">N17</text>
<text x="131.7" y="52.7">M11</text>
<text x="132.5" y="51">M9</text>
<text x="132.7" y="49.4">H3</text>
<text x="177.2" y="49.4">M13</text>
<text x="177.2" y="51">E17</text>
<text x="177.2" y="52.7">P17</text>
<text x="131.8" y="57.7">N12</text>
<text x="133" y="54.4">J1</text>
<text x="133" y="56">J2</text>
<text x="133" y="59.4">J6</text>
<text x="177.2" y="54.4">F17</text>
<text x="177.2" y="56">G20</text>
<text x="177.2" y="57.7">B19</text>
<text x="177.2" y="59.4">J16</text>
<text x="132.7" y="64.4">R2</text>
<text x="132.8" y="61.1">P2</text>
<text x="132.9" y="62.8">L2</text>
<text x="177.2" y="61.1">E20</text>
<text x="177.2" y="62.8">H16</text>
<text x="177.2" y="64.4">J20</text>
<text x="132.5" y="69.5">M5</text>
<text x="132.7" y="66.1">N9</text>
<text x="132.9" y="67.8">L6</text>
<text x="133" y="71.1">J3</text>
<text x="177.2" y="66.1">L17</text>
<text x="177.2" y="67.8">A17</text>
<text x="177.2" y="69.5">B17</text>
<text x="177.2" y="71.1">L16</text>
<text x="132.7" y="72.8">N2</text>
<text x="132.7" y="74.5">R1</text>
<text x="132.7" y="76.2">N5</text>
<text x="132.7" y="77.9">N6</text>
<text x="177.2" y="72.8">C21</text>
<text x="177.2" y="74.5">J17</text>
<text x="177.2" y="76.2">H20</text>
<text x="177.2" y="77.9">B18</text>
<text x="131.9" y="79.5">P13</text>
<text x="132.7" y="81.2">N8</text>
<text x="132.9" y="82.9">L7</text>
<text x="177.2" y="79.5">K17</text>
<text x="177.2" y="81.2">B20</text>
<text x="177.2" y="82.9">F21</text>
<text x="130.8" y="89.6">AD14</text>
<text x="131.8" y="84.6">N10</text>
<text x="132.5" y="86.2">M3</text>
<text x="132.8" y="87.9">Y3</text>
<text x="177.2" y="89.6">H12</text>
<text x="177.2" y="84.6">K21</text>
<text x="177.2" y="86.2">L20</text>
<text x="131.9" y="92.9">Y10</text>
<text x="131.9" y="94.6">Y12</text>
<text x="132.8" y="91.3">Y6</text>
<text x="177.2" y="94.6">A9</text>
<text x="177.2" y="91.3">B16</text>
<text x="177.2" y="92.9">G17</text>
<text x="131.7" y="101.3">AA8</text>
<text x="131.9" y="96.3">Y14</text>
<text x="132.3" y="99.7">W2</text>
<text x="132.8" y="98">Y7</text>
<text x="177.2" y="101.3">B10</text>
<text x="177.2" y="98">G12</text>
<text x="177.2" y="96.3">F11</text>
<text x="177.2" y="99.7">E9</text>
<text x="78.1" y="105.7">1D05V_S0</text>
<text x="130.9" y="104.7">AA13</text>
<text x="131.7" y="106.3">AA9</text>
<text x="132.8" y="103">Y9</text>
<text x="177.2" y="103">AH7</text>
<text x="177.2" y="104.7">AH6</text>
<text x="177.2" y="106.3">J11</text>
<text x="82.1" y="110.2" transform="rotate(-90 82.1 110.2)">1</text>
<text x="130.8" y="109.7">AD11</text>
<text x="130.8" y="111.4">AD10</text>
<text x="130.8" y="113.1">AD13</text>
<text x="130.9" y="108">AA11</text>
<text x="177.2" y="111.4">E12</text>
<text x="177.2" y="113.1">H11</text>
<text x="177.2" y="108">F9</text>
<text x="177.2" y="109.7">H9</text>
<text x="82.1" y="118.4" transform="rotate(-90 82.1 118.4)">2</text>
<text x="130.9" y="114.7">AE12</text>
<text x="131.7" y="119.8">AD8</text>
<text x="131.7" y="118.1">AA2</text>
<text x="131.7" y="116.4">AE9</text>
<text x="177.2" y="114.7">C9</text>
<text x="82.1" y="122" transform="rotate(-90 82.1 122)">1</text>
<text x="98.9" y="123.7" transform="rotate(-90 98.9 123.7)">1</text>
<text x="131.7" y="123.1">AD3</text>
<text x="131.7" y="124.8">AD7</text>
<text x="131.7" y="121.4">AA3</text>
<text x="177.2" y="123.1">J8</text>
<text x="177.2" y="124.8">L3</text>
<text x="82.1" y="130.2" transform="rotate(-90 82.1 130.2)">2</text>
<text x="98.9" y="128.5" transform="rotate(-90 98.9 128.5)">2</text>
<text x="130.9" y="126.5">AE14</text>
<text x="131.7" y="129.8">AC1</text>
<text x="131.7" y="131.5">AE3</text>
<text x="131.8" y="128.1">AF3</text>
<text x="177.2" y="131.5">L10</text>
<text x="177.2" y="126.5">Y13</text>
<text x="177.2" y="128.1">Y1</text>
<text x="130.9" y="134.9">AE11</text>
<text x="131.7" y="133.2">AC3</text>
<text x="131.7" y="136.5">AE8</text>
<text x="177.2" y="133.2">M7</text>
<text x="177.2" y="134.9">AA5</text>
<text x="177.2" y="136.5">AE6</text>
<text x="131.6" y="138.2">AG2</text>
<text x="131.7" y="139.9">AD6</text>
<text x="177.2" y="139.9">L9</text>
<text x="177.2" y="141.6">M8</text>
<text x="177.2" y="143.2">AA6</text>
<text x="46.3" y="147.6">1D05V_S0</text>
<text x="132.7" y="149.9">C5</text>
<text x="177.2" y="148.3">B15</text>
<text x="177.2" y="149.9">K13</text>
<text x="177.2" y="144.9">AE5</text>
<text x="50.3" y="152.1" transform="rotate(-90 50.3 152.1)">1</text>
<text x="95.2" y="151.6">1</text>
<text x="103.4" y="151.6">2</text>
<text x="131.8" y="155">C12</text>
<text x="132.8" y="151.6">E3</text>
<text x="177.2" y="151.6">F13</text>
<text x="177.2" y="153.3">B13</text>
<text x="177.2" y="155">B14</text>
<text x="50.3" y="160.4" transform="rotate(-90 50.3 160.4)">2</text>
<text x="131.9" y="161.7">A11</text>
<text x="131.9" y="156.6">E11</text>
<text x="177.2" y="158.3">B6</text>
<text x="177.2" y="160">F12</text>
<text x="177.2" y="161.7">C8</text>
<text x="50.3" y="163.9" transform="rotate(-90 50.3 163.9)">1</text>
<text x="67" y="165.6" transform="rotate(-90 67 165.6)">1</text>
<text x="131.9" y="163.3">B11</text>
<text x="50.3" y="172.1" transform="rotate(-90 50.3 172.1)">2</text>
<text x="67" y="170.4" transform="rotate(-90 67 170.4)">2</text>
<text x="212.9" y="179.8">BOM1</text>
<text x="241.4" y="187.3">21F, 88, Sec.1, Hsin Tai Wu Rd., Hsichih,</text>
<text x="241.4" y="189.1">Taipei Hsien 221, Taiwan, R.O.C.</text>
<text x="212.9" y="192.4">Title</text>
<text x="212.9" y="197.4">Size</text>
<text x="219.6" y="197.4">Document Number</text>
<text x="268.2" y="197.4">Rev</text>
<text x="212.9" y="202.4">Date:</text>
<text x="214.6" y="199.1">A3</text>
<text x="217.9" y="202.4">Monday, July 07, 2008</text>
<text x="246.4" y="202.4">Sheet</text>
<text x="253.1" y="202.4">8</text>
<text x="259.8" y="202.4">of</text>
<text x="268.2" y="202.4">54</text>
</g>
<g font-size="1.5" fill="#000080">
<text x="135.8" y="30.6">U52A</text>
<text x="85.3" y="112.8">R437</text>
<text x="85.3" y="114.3">221R2F-2-GP</text>
<text x="85.3" y="124.5">R428</text>
<text x="85.3" y="126">100R2F-L1-GP-U</text>
<text x="100.6" y="126.2">C680</text>
<text x="100.6" y="127.8">SCD1U10V2KX-4GP</text>
<text x="53.5" y="154.7">R427</text>
<text x="87.2" y="151.3">R429</text>
<text x="105.6" y="151.3">24D9R2F-L-GP</text>
<text x="53.5" y="156.2">1KR2F-3-GP</text>
<text x="53.5" y="166.4">R159</text>
<text x="53.5" y="167.9">2KR2F-3-GP</text>
<text x="68.7" y="168.1">C678</text>
<text x="68.7" y="169.8">SCD1U10V2KX-4GP</text>
<text x="135.8" y="168.1">CANTIGA-GM-GP-U-NF</text>
</g>
<g font-size="1.5" fill="#004080">
<text x="136.6" y="35">H_D#_0</text>
<text x="169.7" y="33.3">H_A#_3</text>
<text x="169.7" y="35">H_A#_4</text>
<text x="136.6" y="36.6">H_D#_1</text>
<text x="136.6" y="38.3">H_D#_2</text>
<text x="136.6" y="40">H_D#_3</text>
<text x="136.6" y="41.7">H_D#_4</text>
<text x="169.7" y="36.6">H_A#_5</text>
<text x="169.7" y="38.3">H_A#_6</text>
<text x="169.7" y="40">H_A#_7</text>
<text x="169.7" y="41.7">H_A#_8</text>
<text x="136.6" y="43.3">H_D#_5</text>
<text x="136.6" y="45">H_D#_6</text>
<text x="136.6" y="46.7">H_D#_7</text>
<text x="168.8" y="45">H_A#_10</text>
<text x="168.8" y="46.7">H_A#_11</text>
<text x="169.7" y="43.3">H_A#_9</text>
<text x="136.6" y="51.7">H_D#_10</text>
<text x="136.6" y="48.4">H_D#_8</text>
<text x="136.6" y="50.1">H_D#_9</text>
<text x="136.6" y="53.4">H_D#_11</text>
<text x="168.8" y="48.4">H_A#_12</text>
<text x="168.8" y="50.1">H_A#_13</text>
<text x="168.8" y="51.7">H_A#_14</text>
<text x="168.8" y="53.4">H_A#_15</text>
<text x="136.6" y="55.1">H_D#_12</text>
<text x="136.6" y="56.7">H_D#_13</text>
<text x="136.6" y="58.4">H_D#_14</text>
<text x="168.8" y="55.1">H_A#_16</text>
<text x="168.8" y="56.7">H_A#_17</text>
<text x="168.8" y="58.4">H_A#_18</text>
<text x="136.6" y="60.1">H_D#_15</text>
<text x="136.6" y="61.8">H_D#_16</text>
<text x="136.6" y="63.5">H_D#_17</text>
<text x="136.6" y="65.1">H_D#_18</text>
<text x="168.8" y="60.1">H_A#_19</text>
<text x="168.8" y="61.8">H_A#_20</text>
<text x="168.8" y="63.5">H_A#_21</text>
<text x="168.8" y="65.1">H_A#_22</text>
<text x="136.6" y="68.5">H_D#_20</text>
<text x="136.6" y="66.8">H_D#_19</text>
<text x="136.6" y="70.2">H_D#_21</text>
<text x="136.6" y="71.8">H_D#_22</text>
<text x="168.8" y="66.8">H_A#_23</text>
<text x="168.8" y="68.5">H_A#_24</text>
<text x="168.8" y="70.2">H_A#_25</text>
<text x="168.8" y="71.8">H_A#_26</text>
<text x="136.6" y="73.5">H_D#_23</text>
<text x="136.6" y="75.2">H_D#_24</text>
<text x="136.6" y="76.9">H_D#_25</text>
<text x="168.8" y="73.5">H_A#_27</text>
<text x="168.8" y="75.2">H_A#_28</text>
<text x="168.8" y="76.9">H_A#_29</text>
<text x="136.6" y="78.5">H_D#_26</text>
<text x="136.6" y="80.2">H_D#_27</text>
<text x="136.6" y="81.9">H_D#_28</text>
<text x="136.6" y="83.6">H_D#_29</text>
<text x="168.8" y="78.5">H_A#_30</text>
<text x="168.8" y="80.2">H_A#_31</text>
<text x="168.8" y="81.9">H_A#_32</text>
<text x="168.8" y="83.6">H_A#_33</text>
<text x="136.6" y="85.3">H_D#_30</text>
<text x="136.6" y="86.9">H_D#_31</text>
<text x="136.6" y="88.6">H_D#_32</text>
<text x="168.8" y="85.3">H_A#_34</text>
<text x="168.8" y="86.9">H_A#_35</text>
<text x="136.6" y="90.3">H_D#_33</text>
<text x="136.6" y="92">H_D#_34</text>
<text x="136.6" y="93.6">H_D#_35</text>
<text x="136.6" y="95.3">H_D#_36</text>
<text x="165.6" y="92">H_ADSTB#_0</text>
<text x="165.6" y="93.6">H_ADSTB#_1</text>
<text x="169.2" y="95.3">H_BNR#</text>
<text x="169.2" y="90.3">H_ADS#</text>
<text x="136.6" y="97">H_D#_37</text>
<text x="136.6" y="98.7">H_D#_38</text>
<text x="136.6" y="100.4">H_D#_39</text>
<text x="167.2" y="100.4">H_DEFER#</text>
<text x="168.1" y="98.7">H_BREQ#</text>
<text x="168.8" y="97">H_BPRI#</text>
<text x="136.6" y="102">H_D#_40</text>
<text x="136.6" y="103.7">H_D#_41</text>
<text x="136.6" y="105.4">H_D#_42</text>
<text x="136.6" y="107">H_D#_43</text>
<text x="166.7" y="105.4">HPLL_CLK#</text>
<text x="167.6" y="103.7">HPLL_CLK</text>
<text x="167.7" y="107">H_DPWR#</text>
<text x="168.2" y="102">H_DBSY#</text>
<text x="136.6" y="108.7">H_D#_44</text>
<text x="136.6" y="110.4">H_D#_45</text>
<text x="136.6" y="112.1">H_D#_46</text>
<text x="136.6" y="113.7">H_D#_47</text>
<text x="168.1" y="108.7">H_DRDY#</text>
<text x="168.2" y="113.7">H_LOCK#</text>
<text x="168.7" y="112.1">H_HITM#</text>
<text x="169.9" y="110.4">H_HIT#</text>
<text x="136.6" y="118.8">H_D#_50</text>
<text x="136.6" y="115.4">H_D#_48</text>
<text x="136.6" y="117.1">H_D#_49</text>
<text x="168.2" y="115.4">H_TRDY#</text>
<text x="136.6" y="120.5">H_D#_51</text>
<text x="136.6" y="122.1">H_D#_52</text>
<text x="136.6" y="123.8">H_D#_53</text>
<text x="136.6" y="125.5">H_D#_54</text>
<text x="167" y="123.8">H_DINV#_0</text>
<text x="167" y="125.5">H_DINV#_1</text>
<text x="136.6" y="127.2">H_D#_55</text>
<text x="136.6" y="128.8">H_D#_56</text>
<text x="136.6" y="130.5">H_D#_57</text>
<text x="167" y="127.2">H_DINV#_2</text>
<text x="167" y="128.8">H_DINV#_3</text>
<text x="136.6" y="135.6">H_D#_60</text>
<text x="136.6" y="132.2">H_D#_58</text>
<text x="136.6" y="133.9">H_D#_59</text>
<text x="136.6" y="137.2">H_D#_61</text>
<text x="165.5" y="132.2">H_DSTBN#_0</text>
<text x="165.5" y="133.9">H_DSTBN#_1</text>
<text x="165.5" y="135.6">H_DSTBN#_2</text>
<text x="165.5" y="137.2">H_DSTBN#_3</text>
<text x="136.6" y="138.9">H_D#_62</text>
<text x="136.6" y="140.6">H_D#_63</text>
<text x="165.6" y="140.6">H_DSTBP#_0</text>
<text x="165.6" y="142.3">H_DSTBP#_1</text>
<text x="165.6" y="143.9">H_DSTBP#_2</text>
<text x="165.6" y="145.6">H_DSTBP#_3</text>
<text x="167.4" y="148.9">H_REQ#_0</text>
<text x="136.6" y="155.7">H_CPURST#</text>
<text x="136.6" y="150.6">H_SWING</text>
<text x="136.6" y="152.3">H_RCOMP</text>
<text x="167.4" y="152.3">H_REQ#_2</text>
<text x="167.4" y="154">H_REQ#_3</text>
<text x="167.4" y="150.6">H_REQ#_1</text>
<text x="167.4" y="155.7">H_REQ#_4</text>
<text x="136.6" y="157.3">H_CPUSLP#</text>
<text x="168.6" y="159">H_RS#_0</text>
<text x="168.6" y="160.7">H_RS#_1</text>
<text x="136.6" y="162.4">H_AVREF</text>
<text x="136.6" y="164">H_DVREF</text>
<text x="168.6" y="162.4">H_RS#_2</text>
</g>
<text font-size="1.5" fill="#00f" x="166" y="30.5">1 OF 10</text>
<g font-size="1.2">
<text x="29" y="10.4">A</text>
<text x="83.8" y="10.4">B</text>
<text x="138.5" y="10.4">C</text>
<text x="193.3" y="10.4">D</text>
<text x="248" y="10.4">E</text>
<text x=".4" y="36">4</text>
<text x="275.8" y="36">4</text>
<text x=".4" y="84.1">3</text>
<text x="275.8" y="84.1">3</text>
<text x=".4" y="132.3">2</text>
<text x="275.8" y="132.3">2</text>
<text x=".4" y="180.4">1</text>
<text x="275.8" y="180.4">1</text>
<text x="29" y="204.7">A</text>
<text x="83.8" y="204.7">B</text>
<text x="138.5" y="204.7">C</text>
<text x="193.3" y="204.7">D</text>
<text x="248" y="204.7">E</text>
</g>
</svg>
